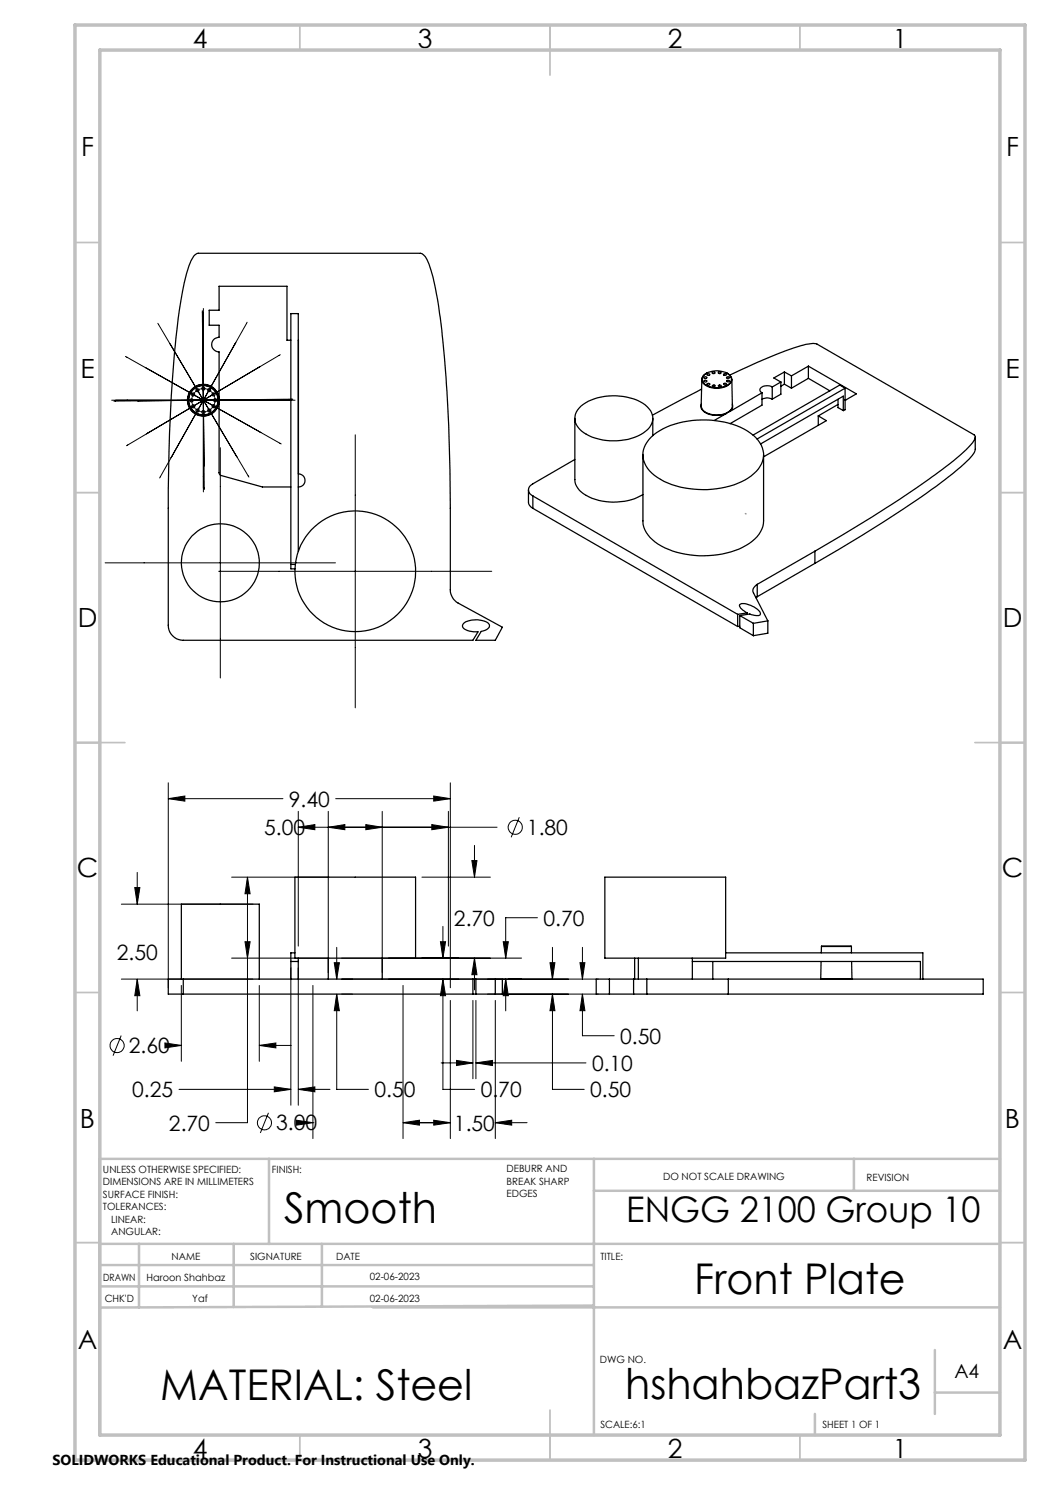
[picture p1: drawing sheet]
<svg xmlns="http://www.w3.org/2000/svg" width="210mm" height="297mm" viewBox="0 0 210 297" stroke-linecap="round" stroke-linejoin="round" font-family="sans-serif">
<g fill="none" stroke="#000" stroke-width=".25">
<path d="M38.9 51l.8-.3h44.4a1.5 1.5 0 0 1 1.3 1.2 48.5 48.5 0 0 1 2.7 11.6l1.1 12.2 .5 9.5a657.8 657.8 0 0 1 .4 33.2l.4 1.1 .8 .9 9.2 5-1.4 2.7h-3.9l1-1.8a1.55 1.55 0 0 0 1.7-1.3 2.6 2.6 0 0 0-2.3-1 3.8 3.8 0 0 0-3 .9l-.1 .2a1.62 1.62 0 0 0 1.8 1.2l1.3 .1-1 1.7h-57.9a3 3 0 0 1-3-3v-23.4a267.2 267.2 0 0 1 2.5-41.7l.3-1.8a17.1 17.1 0 0 1 2.1-6.7zM43.8 79.5a3.2 3.2 0 0 0-4.9-2.1 3.2 3.2 0 0 0 0 5.3 3.2 3.2 0 0 0 4.9-2.1M43.8 79.5v1.1M58.2 68h-.8v-10.7h-13.6v4.8h-2v2.9h2v2.4a1.46 1.46 0 0 0-1.5 1.5 1.46 1.46 0 0 0 1.5 1.5v9.1M59.7 68v26.8a1.31 1.31 0 0 1 1.3 1.3 1.31 1.31 0 0 1-1.3 1.3M140.3 77.8l-9.8 5.2M140.4 75.9l-.2 5.3a2.09 2.09 0 0 0 2.1 1.7 3.8 3.8 0 0 0 4.1-1.3v-5.7M140.7 75.1a4.1 4.1 0 0 1 5.3 0 1.3 1.3 0 0 1-.9 2.1 4 4 0 0 1-4.6-.8l-.1-.6zM140.8 75.5a.33 .33 0 0 1 .3-.2 .33 .33 0 0 1 .3 .3 .33 .33 0 0 1-.4 .1 .33 .33 0 0 1-.2-.2zM140.8 76.1a.26 .26 0 0 1 .3-.1 .26 .26 0 0 1 .2 .4l-.5-.1zM141.4 74.6a1.39 1.39 0 0 0-1 1.5 1.39 1.39 0 0 0 1.2 1.2 4.1 4.1 0 0 0 4.6-.9 1.36 1.36 0 0 0-.9-1.8M141.4 76.8a.27 .27 0 0 1 .3-.2 .27 .27 0 0 1 .2 .4h-.4z"/>
<path d="M141.5 74.8l.5 .1a.29 .29 0 0 1-.3 .2 .29 .29 0 0 1-.3-.2zM142.5 74.5h.5a.29 .29 0 0 1-.3 .2 .29 .29 0 0 1-.2-.2zM142.5 77.1a.23 .23 0 0 1 .4-.1 .23 .23 0 0 1 0 .3h-.3zM143.7 74.4a.28 .28 0 0 1 .3 0 .28 .28 0 0 1 .2 .2 .27 .27 0 0 1-.4 .1 .27 .27 0 0 1-.1-.3zM143.7 77.1a.26 .26 0 0 1 .3-.1 .26 .26 0 0 1 .1 .3h-.4zM144.7 74.8a.33 .33 0 0 1 .6 .2 .31 .31 0 0 1-.4 .1 .31 .31 0 0 1-.2-.3zM144.8 76.7l.5 .1a.27 .27 0 0 1-.3 .2 .27 .27 0 0 1-.3-.2zM145.3 75.4l.6 .1a.29 .29 0 0 1-.3 .2 .29 .29 0 0 1-.3-.3zM145.4 76.1h.5a.25 .25 0 0 1-.3 .3 .25 .25 0 0 1-.2-.3zM145.9 75a87.2 87.2 0 0 1 15.6-6.2l1.2-.1 .7 .1 31.5 18.2a.75 .75 0 0 1 0 1 34 34 0 0 1-6.9 6.2l-9.9 6.8-15.1 9.2M152.4 79.8l.9-.2 1.1 .2M152.4 78.6l-6.4 3.7"/>
<path d="M152.4 78.6v2.4l-6.4 3.7M154.4 77.4a1.82 1.82 0 0 0-2.4 .5v.3l.4 .4M154.4 77.4v2.4M156.2 76.4l-1.8 1M156.2 76.4v2.4l-1.8 1M156.9 74.4l1.4 .8M156.9 74.4l-2.1 1.2 1.4 .8M156.9 74.4v2.4M156.9 76.8l-.7 .5M156.9 76.8l1.4 .8M158.3 75.2v2.4M161.7 73.2l9.6 5.6-2.3 1.3"/>
<path d="M161.7 73.2l-3.4 2M161.7 73.2v2.5M161.7 75.7l4.3 2.5M161.7 75.7l-3.4 1.9M167.6 79.9v1.6l1.1 .6M169 77.6v4.3l-.3 .2M169 77.6l-17.6 10.2M169 77.6l-1-.6-17.4 10M169 79.9l.2 .1M43.8 80.6v14.1l.1 .2 .3 .2 8.3 2.3h5.7M105.7 98v2.7l.3 .5 .6 .5M106.6 99.2l40.9 23.7"/>
<path d="M106.6 99.2v2.5M115 91.9l-8.4 4.9a1.28 1.28 0 0 0-.9 1.2 1.28 1.28 0 0 0 .9 1.2M115 83.7v12.2a4.1 4.1 0 0 0 2.8 3.5 12.2 12.2 0 0 0 10.8-.5M116.2 81.2a11.6 11.6 0 0 1 12.8-.2 3.1 3.1 0 0 1 .9 4.5 9.7 9.7 0 0 1-8 2.7 8.6 8.6 0 0 1-6.3-2.8 3 3 0 0 1 .6-4.2zM128.6 90.9v13.3a6.5 6.5 0 0 0 4.4 5.4 19 19 0 0 0 16.2-.5 6 6 0 0 0 3.5-4.9v-13.3M130.2 87.4a16.1 16.1 0 0 1 12-3.4 13.6 13.6 0 0 1 9.4 4 4.5 4.5 0 0 1-.8 6.7 16.2 16.2 0 0 1-12.1 3.1 13.7 13.7 0 0 1-8.8-3.6 4.6 4.6 0 0 1 .3-6.8zM130.6 83.7v3.4M140.3 80.9a1.57 1.57 0 0 0 1.2 1.9 5.4 5.4 0 0 0 3.7 0M145.2 82.8l-2.4 1.3M146 82.3l-.8 .5M146.5 80.9v.1a1.28 1.28 0 0 1-.5 1.3M163.7 83.2l1.6 .9-12.6 7.3"/>
<path d="M163.7 83.2v1.9M167.6 80.9l-3.9 2.3M168.7 82.1v-2.9l-16.6 9.6M195.1 87.4v2.4a2.94 2.94 0 0 1-1.2 2 88.5 88.5 0 0 1-13.1 9.9 322.4 322.4 0 0 1-17.8 11M58.2 112.9v.9h.8M58.2 112.9h.9M59.7 110.3v-47.6h-1.5v50.2M106.6 101.7l40.9 23.6M151.4 116.9a1.31 1.31 0 0 0-.7 1.7l2.9 5.6M151.4 119.3l-.2 .2M151.4 116.9v2.4M163 110.2l-11.6 6.7"/>
<path d="M163 110.2v2.5M163 112.7l-11.6 6.6M147.5 122.9v2.4M148 123.1l2.7 1.6M148 123.1v2.5l2.7 1.5M148 125.2l-.5 .1M149.4 122.6a2.36 2.36 0 0 1-1.5-1.6 2.34 2.34 0 0 1 2.6 .2 2.33 2.33 0 0 1 1.6 1.6 1.63 1.63 0 0 1-1.8 .1l-.3-.1-2 .3M149.4 122.6l-1.9 .3M149.4 122.6v.3M150.7 124.7v2.4M153.6 124.2l-2.9 .5M153.6 124.2v2.4l-2.9 .5"/>
<path d="M59 175.4h24.1v16.2h-24.1zM121 175.4h24.1v16.2h-24.1zM36.3 195.8v-15h15.6v15M36.7 195.8h-3v3h3M36.7 195.8h63.8v3h-63.8M36.7 195.8v3M58.2 192.3h1.5M58.2 192.3v3.5M59 190.6h-.8v1.7M59.7 191.6v.7M59.7 192.3v3.5M65.7 191.6v4.2"/>
<path d="M76.4 191.6v4.2M94.6 195.8v3M95.2 195.8v3M99.1 195.8v3M121.9 195.8v3M126.7 198.8h2.7M126.7 195.8h2.7M126.7 195.8h-7.5v3h7.5M126.7 195.8v3M126.9 191.6v4.2M127.7 191.6v4.2M129.4 198.8h16.3"/>
<path d="M129.4 195.8h16.3M129.4 195.8v3M138.5 192.3h45.6v3.5M138.5 191.6v4.2M142.6 192.3v3.5M145.1 190.6h39.5v5.2M145.7 195.8h50.9v3h-50.9M145.7 195.8v3M164.1 195.8h6.3M164.1 195.8h.1M164.2 192.3l-.1 3.5M164.3 189.3h6"/>
<path d="M164.3 189.3v1.3M170.3 189.3v1.3M170.3 192.3l.1 3.5M170.4 195.8h.1"/>
<circle cx="38.6" cy="78.9" r=".3"/>
<circle cx="39.5" cy="78" r=".3"/>
<circle cx="40.7" cy="77.7" r=".28"/>
<circle cx="41.8" cy="78" r=".29"/>
<circle cx="42.7" cy="78.9" r=".3"/>
<circle cx="38.3" cy="80.1" r=".31"/>
<circle cx="38.7" cy="81.3" r=".31"/>
<circle cx="39.5" cy="82.1" r=".31"/>
<circle cx="40.7" cy="82.4" r=".3"/>
<circle cx="40.7" cy="80" r="2.93"/>
<circle cx="40.7" cy="80" r="3"/>
<circle cx="40.7" cy="80" r="3.1"/>
<circle cx="41.9" cy="82.1" r=".31"/>
<circle cx="42.7" cy="81.2" r=".29"/>
<circle cx="43" cy="80" r=".31"/>
<circle cx="44.1" cy="112.6" r="7.8"/>
<circle cx="71" cy="114.3" r="12.1"/>
</g>
<g fill="none" stroke="#000" stroke-width=".2">
<path d="M25.1 71.3l31.1 17.5M29.2 73.6l.2 .1M31.6 64.7l18.2 30.7M33.9 68.7l.2 .2M38.4 79.5v1.1M40 77.8l-1 .6-.6 1M40.1 77.8l.9-.1 .8 .3M40.5 62.2l.4 35.7M40.5 66.8v.3M40.7 61.7v36.7M41.8 78l.5 .3M41.8 78l-7.6 13.5"/>
<path d="M42.3 78.4l.6 1M42.9 79.4l.1 .6M47.2 68.5l-7.7 13.6M49.4 64.4l-7.6 13.6M52 73.3l-13.3 7.9M53.9 79.9l-31.1 .4M56.1 70.9l-30.8 18.2M58.6 79.8l-15.6 .2M22.3 80h36.7M27.5 80.2h.3M29.6 86.6l-.3 .2M38.4 80.7l.3 .5"/>
<path d="M38.7 81.2l.3 .5M39.1 81.7l.4 .4M39.5 82.1l.9 .3 .9-.1M39.5 82.1l-7.6 13.5M40.8 93v.2M42.9 80.6l-.2 .6-.5 .6-.9 .5M43 80l-.1 .6M44.1 89.5v46.1M47.2 91.2l.2 .2M51.9 86.4l.3 .1M71 87v54.6M21 112.6h46.1"/>
<path d="M43.7 114.3h54.7M33.7 159.7l3.3-.5v1zM33.7 156.6v41M33.7 159.7h22.9M67.1 159.7h23M86.7 159.2l3.4 .5-3.4 .5zM90.1 156.6v41M27 177.5h1l-.6 3.3zM27.4 174.5v6.3M46.3 175.4h19.5M49.5 175.4l.5 3.3h-1zM49.5 175.4v49.1h-6.4"/>
<path d="M59.7 165.4l3.3-.5v1zM59.7 162.3v26.9M59.7 165.4h39.7M59.7 165.4h.1M65.7 165.4l3.3-.5v1zM65.7 162.3v32.3M73.2 164.9l3.2 .5-3.2 .5zM76.4 162.3v32.3M84.4 175.4h13.7M86.4 164.9l3.3 .5-3.3 .5zM89.7 162.3v26.9M94.4 172.1h1l-.5 3.3z"/>
<path d="M94.9 169.1v6.3M103.9 163.4l-1.7 4.1M24.3 195.8h26.3M24.3 180.8h26.3M27.4 195.8l.6 3.3h-1zM27.4 195.8v6.4M36.3 197.1v15.2M46.3 191.6h19.5M49 188.3h1l-.5 3.3zM51.9 197.1v15.2M58.2 193.6v27.4M59.7 193.6v27.4"/>
<path d="M62.6 197.1v30.6M66.9 192.5h1l-.6 3.3zM67.3 198.8l.6 3.3h-1zM67.3 198.8v19.1h6.4M67.3 189.5v6.3M68.3 198.8h2.2M68.3 195.8h51.4M68.3 191.6h36M80.6 197.1v30.6M88.1 188.3h1l-.5 3.3zM88.6 195.8l.5 3.3h-1zM88.6 195.8v22.1h6.3"/>
<path d="M88.6 185.3v6.3M94.9 191.6l.5 3.3h-1zM94.9 191.6v6.4M97.5 198.8h22.2M100.6 188.3h1.1l-.6 3.3zM101.1 195.8l.6 3.3h-1.1zM101.1 195.8v6.4M107.5 183.5h-6.4v8.1M110 192.5h1l-.5 3.3zM110.5 198.8l.5 3.3h-1zM110.5 198.8v19.1h6.3M110.5 189.5v6.3"/>
<path d="M116 192.5h1l-.5 3.3zM116.5 198.8l.5 3.3h-1zM116.5 198.8v8.3h6.3M116.5 189.5v6.3M24.2 207.1l-1.6 4M33 208.6l3.3 .5-3.3 .5zM35.1 209.1h1.2M35.8 217.9h22.4M51.9 209.1l3.3-.5v1zM51.9 209.1h6.3M54.9 217.4l3.3 .5-3.3 .5zM59.7 217.9l3.3-.5v1z"/>
<path d="M59.7 217.9h6.3M88.2 212.6h6.4M90.1 200.1v27.6M91.3 212.1l3.3 .5-3.3 .5zM94.6 200.1v15.7M95.2 212.6l3.3-.5v1zM95.2 200.1v15.7M95.2 212.6h22M99.1 200.1v27.6M53.7 222.6l-1.6 4M59.3 224l3.3 .5-3.3 .5zM62.6 224.5h.1"/>
<path d="M80.6 224.5l3.3-.5v1zM80.6 224.5h9.5M86.7 224l3.4 .5-3.4 .5zM99.1 224.5l3.2-.5v1zM99.1 224.5h6.3"/>
<circle cx="103.1" cy="165.5" r="1.41"/>
<circle cx="23.4" cy="209.1" r="1.42"/>
<circle cx="52.9" cy="224.6" r="1.41"/>
</g>
<path d="M71 102.2v.1l.2-.1M149.1 102.7l.2 .1" fill="none" stroke="#808080" stroke-width=".25"/>
<g fill="none" stroke="#c0c0c0" stroke-width=".35">
<path d="M60 5v5M110 5v10M160 5v5M15 48.5h5M200 48.5h5M15 98.5h5M200 98.5h5M15 148.5h10M195 148.5h10M15 198.5h5M200 198.5h5M15 248.5h5"/>
<path d="M200 248.5h5M60 287v5M110 282v10M160 287v5"/>
</g>
<g fill="none" stroke="#c0c0c0" stroke-width=".5">
<path d="M53.8 231.8v17M118.8 231.8v55.2M118.8 238.2h81.2M170.8 231.8v6.4M200 231.8h-180v55.2M20 248.8h180M20 257.3h98.8M20 253h98.8M27.8 248.8v12.7M46.7 248.8v12.6M64.4 248.8v12.5M74.6 261.5h125.4"/>
<path d="M118.8 261.1l-98.8 .4M187 270v12.8M187 278.5h13M163 282.8v4.2"/>
</g>
<path d="M15 5h190v287h-190zM20 10h180v277h-180z" fill="none" stroke="#c0c0c0" stroke-width=".7"/>
<path d="M86.7 159.2l3.4 .5-3.4 .5zM33.7 159.7l3.3-.5v1zM86.7 224l3.4 .5-3.4 .5zM99.1 224.5l3.2-.5v1zM110.5 198.8l.5 3.3h-1zM110 192.5h1l-.5 3.3zM95.2 212.6l3.3-.5v1zM91.3 212.1l3.3 .5-3.3 .5zM116.5 198.8l.5 3.3h-1zM116 192.5h1l-.5 3.3zM59.7 165.4l3.3-.5v1zM86.4 164.9l3.3 .5-3.3 .5zM59.7 217.9l3.3-.5v1zM54.9 217.4l3.3 .5-3.3 .5zM66.9 192.5h1l-.6 3.3zM67.3 198.8l.6 3.3h-1zM88.1 188.3h1l-.5 3.3zM88.6 195.8l.5 3.3h-1zM80.6 224.5l3.3-.5v1zM59.3 224l3.3 .5-3.3 .5zM51.9 209.1l3.3-.5v1zM33 208.6l3.3 .5-3.3 .5zM27.4 195.8l.6 3.3h-1zM27 177.5h1l-.6 3.3zM73.2 164.9l3.2 .5-3.2 .5zM65.7 165.4l3.3-.5v1zM101.1 195.8l.6 3.3h-1.1zM100.6 188.3h1.1l-.6 3.3zM94.9 191.6l.5 3.3h-1zM94.4 172.1h1l-.5 3.3zM49.5 175.4l.5 3.3h-1zM49 188.3h1l-.5 3.3z" fill="#000"/>
<g font-size="8.5">
<text x="56.8" y="244.6">Smooth</text>
<text x="138.8" y="258.8">Front Plate</text>
<text x="32.1" y="280">MATERIAL: Steel</text>
<text x="125" y="279.7">hshahbazPart3</text>
</g>
<text font-size="7.1" x="125.3" y="244.5">ENGG 2100 Group 10</text>
<g font-size="5.3">
<text x="38.5" y="9.5">4</text>
<text x="83.5" y="9.5">3</text>
<text x="133.6" y="9.5">2</text>
<text x="178.6" y="9.5">1</text>
<text x="16.2" y="31.3">F</text>
<text x="201.2" y="31.3">F</text>
<text x="16.1" y="75.5">E</text>
<text x="201.1" y="75.5">E</text>
<text x="15.5" y="125.5">D</text>
<text x="200.5" y="125.5">D</text>
<text x="15.4" y="175.5">C</text>
<text x="200.4" y="175.5">C</text>
<text x="16" y="225.5">B</text>
<text x="201" y="225.5">B</text>
<text x="15.5" y="269.8">A</text>
<text x="200.5" y="269.8">A</text>
<text x="38.5" y="291.5">4</text>
<text x="83.5" y="291.5">3</text>
<text x="133.6" y="291.5">2</text>
<text x="178.6" y="291.5">1</text>
</g>
<g font-size="4.2">
<text x="57.8" y="161.3">9.40</text>
<text x="52.8" y="167">5.00</text>
<text x="105.4" y="167">1.80</text>
<text x="90.8" y="185.1">2.70</text>
<text x="108.7" y="185.1">0.70</text>
<text x="23.4" y="192.1">2.50</text>
<text x="124" y="208.7">0.50</text>
<text x="25.8" y="210.6">2.60</text>
<text x="118.4" y="214.2">0.10</text>
<text x="26.4" y="219.5">0.25</text>
<text x="74.9" y="219.5">0.50</text>
<text x="96.1" y="219.5">0.70</text>
<text x="118" y="219.5">0.50</text>
<text x="33.8" y="226.1">2.70</text>
<text x="55.2" y="226.1">3.00</text>
<text x="90.8" y="226.1">1.50</text>
</g>
<text font-size="3.9" x="190.9" y="275.5">A4</text>
<text font-size="2.9" x="10.5" y="292.9">SOLIDWORKS Educational Product. For Instructional Use Only.</text>
<g font-size="2">
<text x="20.6" y="234.6">UNLESS OTHERWISE SPECIFIED:</text>
<text x="20.6" y="237.1">DIMENSIONS ARE IN MILLIMETERS</text>
<text x="20.6" y="239.6">SURFACE FINISH:</text>
<text x="54.4" y="234.6">FINISH:</text>
<text x="101.3" y="234.5">DEBURR AND</text>
<text x="101.3" y="237">BREAK SHARP</text>
<text x="101.3" y="239.5">EDGES</text>
<text x="132.6" y="236">DO NOT SCALE DRAWING</text>
<text x="173.3" y="236.2">REVISION</text>
<text x="20.6" y="242.1">TOLERANCES:</text>
<text x="22.2" y="244.6">LINEAR:</text>
<text x="22.2" y="247.1">ANGULAR:</text>
<text x="34.3" y="252">NAME</text>
<text x="50" y="251.9">SIGNATURE</text>
<text x="67.2" y="251.9">DATE</text>
<text x="120.1" y="251.9">TITLE:</text>
<text x="20.6" y="256.1">DRAWN</text>
<text x="29.3" y="256.1">Haroon Shahbaz</text>
<text x="74" y="255.9">02-06-2023</text>
<text x="20.9" y="260.3">CHK'D</text>
<text x="38.4" y="260.3">Yaf</text>
<text x="74" y="260.3">02-06-2023</text>
<text x="120" y="272.5">DWG NO.</text>
<text x="120.1" y="285.6">SCALE:6:1</text>
<text x="164.5" y="285.6">SHEET 1 OF 1</text>
</g>
</svg>
